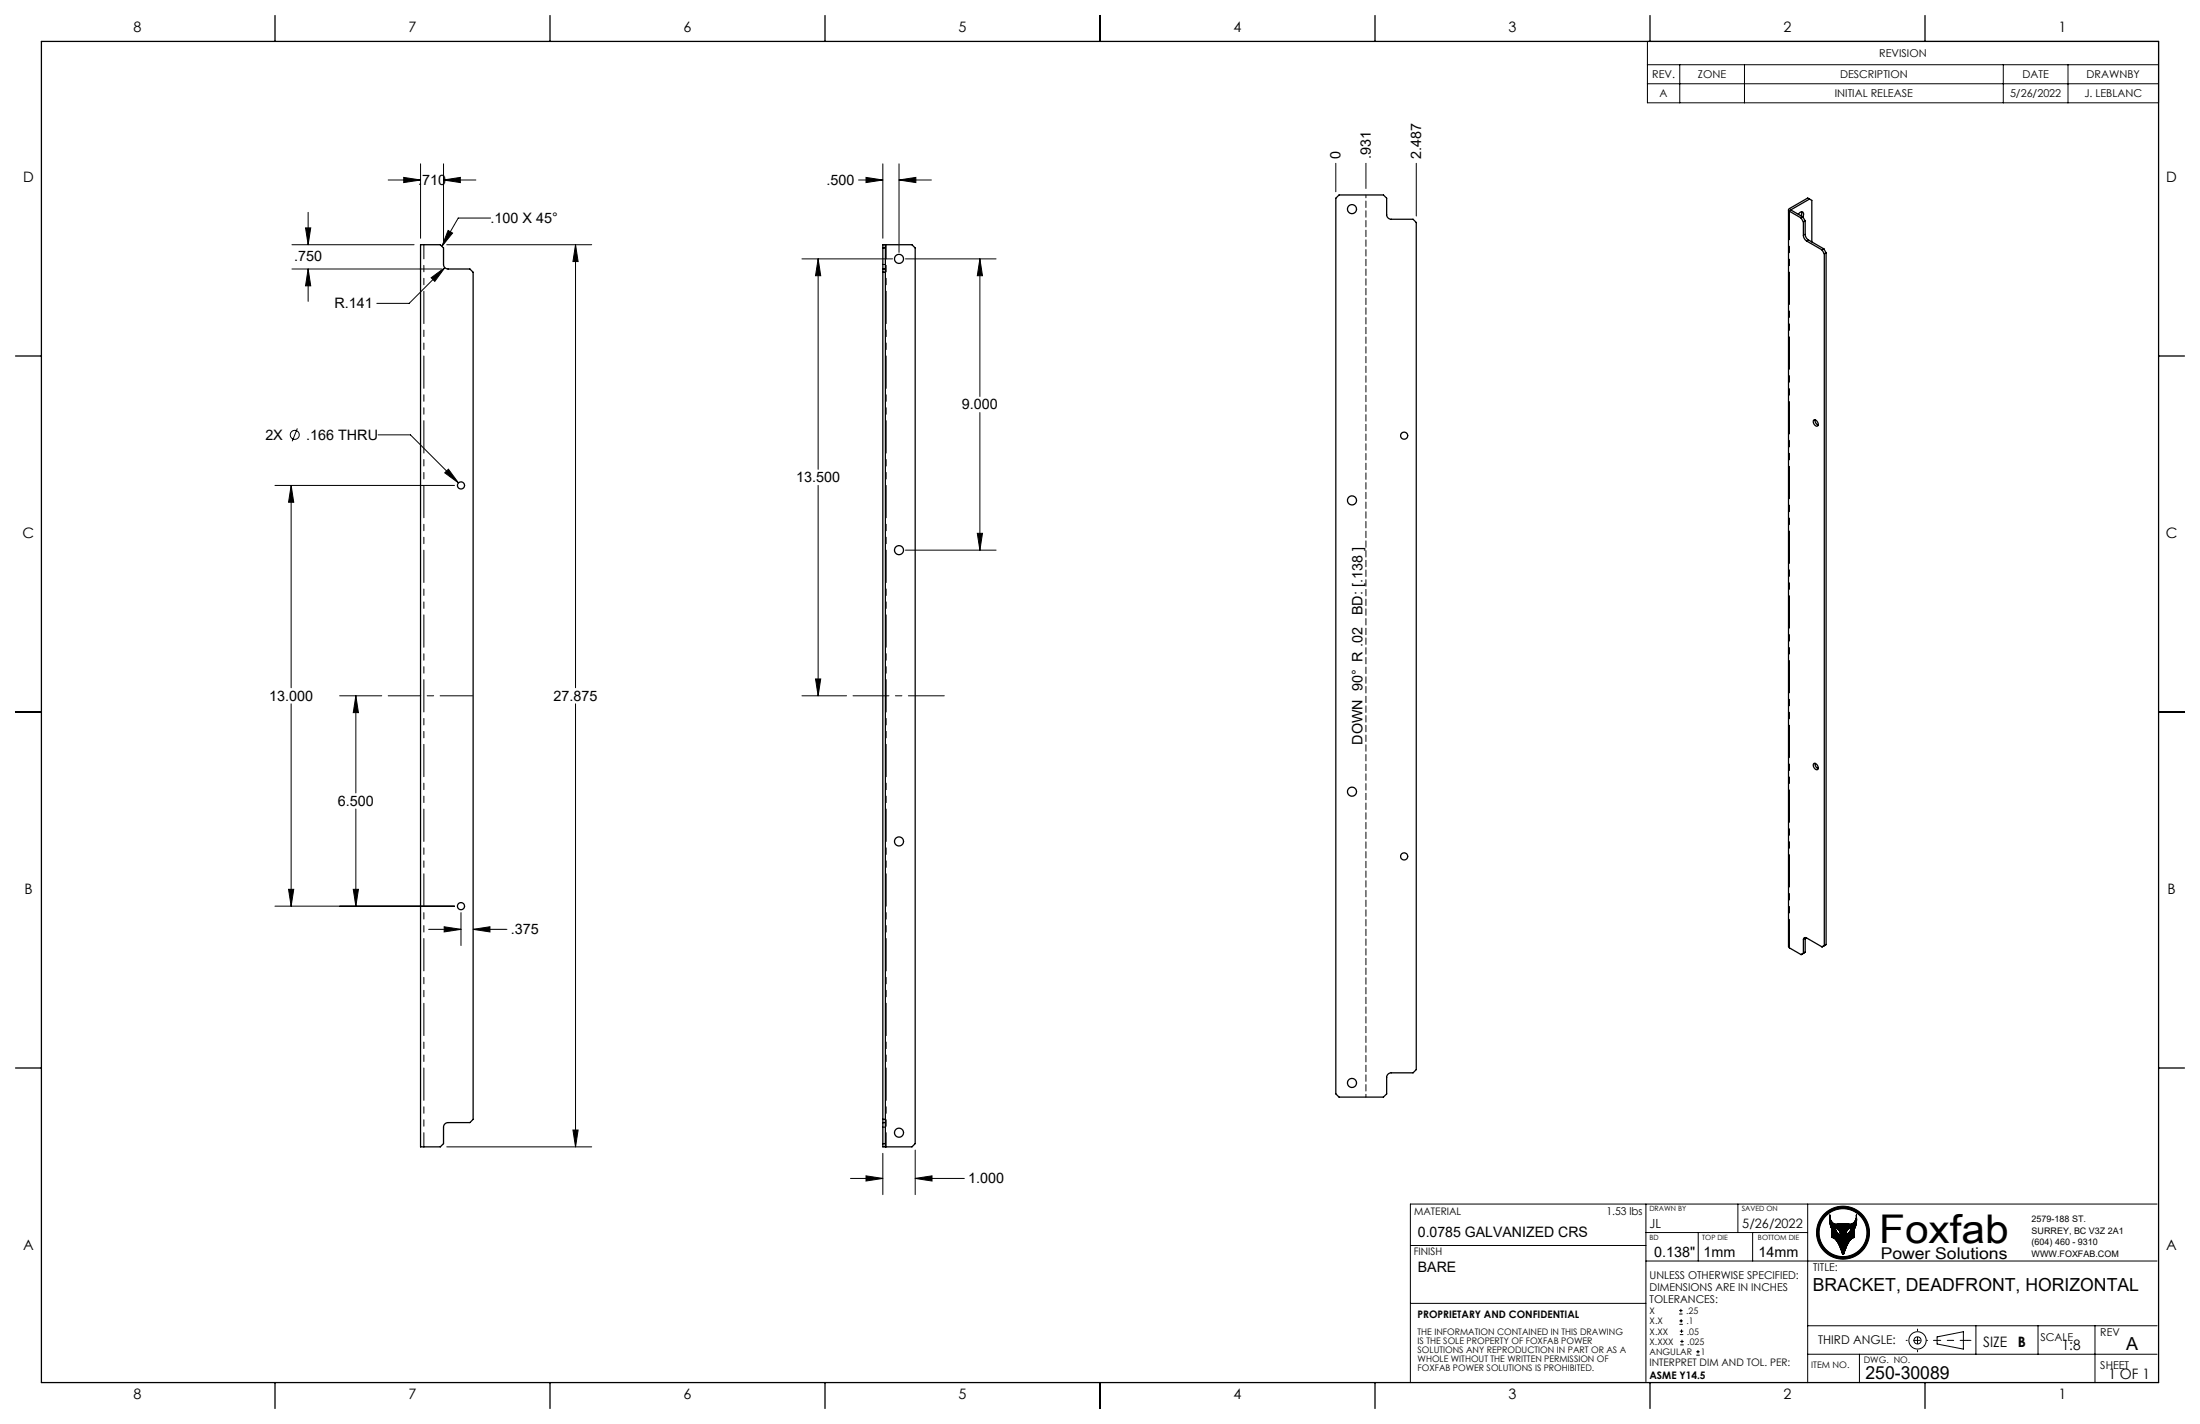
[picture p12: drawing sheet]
<svg xmlns="http://www.w3.org/2000/svg" width="432mm" height="279mm" viewBox="0 0 432 279" stroke-linecap="round" stroke-linejoin="round" font-family="sans-serif">
<g fill="none" stroke="#000" stroke-width=".2">
<path d="M323.3 8.1h100.4v12.1h-100.4zM323.3 12.7h100.4M323.3 16.4h100.4M329.7 12.7v7.5M342.4 12.7v7.5M393.2 12.7v7.5M405.9 12.7v7.5M76.2 35.3h6.3M79.2 34.8l3.3 .5-3.3 .5zM82.5 32.1v14.6M87.1 35.3l3.3-.5v1zM87.1 32.1v15.3"/>
<path d="M87.1 35.3h6.3M168.5 35.3h4.8M170 34.8l3.3 .5-3.3 .5zM173.3 32.1v14.6M176.5 35.3l3.3-.5v1zM176.5 35.3h6.3M176.5 32.1v17.4M262.2 32v5.6M268.1 32v5M278 32v10.4M57.3 48h24M57.3 52.8h29.4"/>
<path d="M60 44.7h1l-.5 3.3zM60.5 52.8l.5 3.3h-1zM60.5 41.7v6.3M60.5 52.8v6.3M84.6 54.5l2.7-2-2 2.7zM87.3 52.5l-7 7h-6.3M87.7 48h28.4M87.9 45.2l.9 .5-2.1 2.6zM96.3 42.8h-6.4l-3.2 5.5M113 48l.5 3.3h-1zM113 48v86.9M157.4 50.8h17.8"/>
<path d="M160.6 50.8l.5 3.3h-1zM160.6 50.8v41.3M177.7 50.8h17.8M192.3 50.8l.5 3.3h-1zM192.3 50.8v27M54 95.2h35.2M57.1 95.2l.6 3.3h-1.1zM57.1 95.2v39.7M58.4 84.1l-1.1 2.5M74.2 85.3h6.4l9.4 9.4M87.3 92.8l.7-.7 2 2.6zM160.6 95.2v41.3"/>
<path d="M192.3 80.9v27M177.7 107.9h17.8M191.8 104.6h1l-.5 3.3zM57.1 138.1v39.7M66.7 136.5h8.2M69.8 136.5l.6 3.3h-1.1zM69.8 136.5v19.1M113 138.1v86.9M157.4 136.5h8.8M160.1 133.2h1l-.5 3.3zM69.8 158.7v19.1M54 177.8h35.2"/>
<path d="M56.6 174.5h1.1l-.6 3.3zM69.3 174.5h1.1l-.6 3.3zM90.5 179.1v6.4M84.1 182.3h6.4M87.2 181.8l3.3 .5-3.3 .6zM92.9 182.3l3.3-.5v1.1zM92.9 182.3h6.6M87.7 225h28.4M112.5 221.7h1l-.5 3.3zM166.9 231.2h6.4M170 230.7l3.3 .5-3.3 .5zM173.3 226.3v8.1"/>
<path d="M179.6 231.2l3.3-.5v1zM179.6 225.7v8.7M179.6 231.2h9.7M323 236.2v34.9M341.1 236.2v5.6M354.8 236.2v35.1M359.2 238.4v1.7l.4 1.1v1.6l.5 .2a7.1 7.1 0 0 1 1.5 3l.2 .1M359.2 238.4h.1M359.2 238.4a1.51 1.51 0 0 0 .5 1.5 1.51 1.51 0 0 0 1.6 .2h.5M423.4 236.2h-146.6v35.1M276.8 244.4h46.2M276.8 255.7h46.2"/>
<path d="M323 247.4h100.4M323 241.8h31.8M329.6 257.8h.6M329.6 257.2h.6M329.6 259.8h.7M329.6 259.2h.7M329.9 256.8v.7M330 258.8v.7M333.3 241.8v5.6M344 241.8v5.6M360.3 240.9l.7 .6 .2 .8a1.44 1.44 0 0 1-.9-1.4zM361.8 240.1v6"/>
<path d="M361.8 240.1a3 3 0 0 0 1.9-.1 1.78 1.78 0 0 0 .7-1.6l-.1 1.7-.4 1.1v1.6l-.5 .2a7.1 7.1 0 0 0-1.5 3l-.1 .1M362.7 241.3l.6-.4a1.44 1.44 0 0 1-1 1.4l.1-.6zM329.7 261.9h.7M329.7 261.2h.7M329.8 263.9h.7M329.8 263.2h.7M330 260.9v.6M330.1 262.9v.6M332.9 265.9h.7M332.9 265.2h.7M333.3 264.9v.7M354.8 265.7h68.6"/>
<path d="M354.8 260.1h68.6M365 265.7v5.6M380.2 262.3l5.2-1v3.4l-5.2-1zM387.8 260.1v5.6M400 260.1v5.6M411.2 260.1v11.2"/>
<circle cx="57.9" cy="85.3" r=".88"/>
<circle cx="361.7" cy="241.9" r="5.2"/>
<circle cx="361.7" cy="241.9" r="4.7"/>
<circle cx="376.4" cy="263" r=".7"/>
<circle cx="376.4" cy="263" r="1.7"/>
</g>
<circle cx="361.7" cy="241.9" r="4.9" fill="none" stroke="#000" stroke-width=".5"/>
<path d="M386.2 263h-6.7" fill="none" stroke="#000" stroke-width=".2" stroke-dasharray="15.2 1.3 1.3 1.3" stroke-dashoffset="13.8"/>
<path d="M376.4 260.8v4.4" fill="none" stroke="#000" stroke-width=".2" stroke-dasharray="15.2 1.3 1.3 1.3" stroke-dashoffset="14.9"/>
<path d="M386.2 263h.6" fill="none" stroke="#000" stroke-width=".2" stroke-dasharray="15.2 1.3 1.3 1.3"/>
<path d="M378.3 263h-4.2" fill="none" stroke="#000" stroke-width=".2" stroke-dasharray="15.2 1.3 1.3 1.3" stroke-dashoffset="15"/>
<g fill="none" stroke="#000" stroke-width=".25">
<path d="M8.1 8.1h415.6v263.2h-415.6zM54 3v5.1M107.9 3v5.1M161.9 3v5.1M215.9 3v5.1M269.9 3v5.1M323.9 3v5.1M377.8 3v5.1M262.8 38.3h8.7l.7 .6v3.2a.89 .89 0 0 0 .9 .9h4.2l.7 .7v166.2l-.7 .6h-4.2a.89 .89 0 0 0-.9 .9v3.2l-.7 .7h-8.7l-.6-.7v-175.7zM355.2 39.1l-3.7 2.1 2.4 1.4M82.5 48h3.9l.7 .7v3.2a.89 .89 0 0 0 .8 .9h4.3l.7 .6v166.2l-.7 .7h-4.3a.89 .89 0 0 0-.8 .9v3.2l-.7 .6h-3.9zM173.3 52.8h.5"/>
<path d="M173.3 53.4h.5M173.3 52.8v167.5M173.3 48.7h.5M173.8 48h-.5v4.8M173.8 48v4.8M173.8 48h5.2l.6 .7v175.7l-.6 .6h-5.2M173.8 52.8v167.5M351 41.2v144.5l.2 .3 2.3 1.3M353 42l.1-.2a.49 .49 0 0 1 .9 0l-.2 .8M353.5 42.8l-2.3-1.3a.28 .28 0 0 1-.2-.3 .28 .28 0 0 1 .2-.3l3.6-2 .8 .4v8.2M353.5 42.8l.5 .7M353.6 41.6l-.1 .8"/>
<path d="M353.9 42.6l-.4 .2M353.9 42.6l.4 .7M354 43.5v2.7a1.39 1.39 0 0 0 .6 1.1l3 1.7M354.3 43.3v2.7a1.39 1.39 0 0 0 .6 1.1l3.1 1.7M354.3 43.3l-.3 .2M357.6 49l.5 .8M358 48.8l-.4 .2M358 48.8l.4 .8M358.1 49.8v135.7M358.4 49.6v135.7l-.8 .5M358.4 49.6l-.3 .2M3 69.8h5.1"/>
<path d="M423.7 69.8h5.1M356 82.4a.75 .75 0 0 1 .7 .4 .75 .75 0 0 1 0 .8 .83 .83 0 0 1-.7-1.2zM356.3 82.4l.1 .7 .5 .3M3 139.7h5.1M423.7 139.7h5.1M356 149.9a.75 .75 0 0 1 .7 .3 .75 .75 0 0 1 0 .8 .83 .83 0 0 1-.7-1.1zM356.3 149.8l.1 .7 .5 .3M353.9 187.1l-.4 .2M354.3 186.8l-.8 .5M354.4 184l-.1 2.8M354.5 184l-.2 .1M357.6 185.8l-3-1.8a.38 .38 0 0 0-.5 0 .38 .38 0 0 0-.1 .4v2.6l.3-.2"/>
<path d="M358 185.6l-.4 .2M3 209.5h5.1M173.3 219.6h.5M423.7 209.5h5.1M173.3 220.3v4.7h.5M173.3 220.3h.5M173.3 224.4h.5M173.8 220.3v4.7M54 271.3v5.1M107.9 271.3v5.1M161.9 271.3v5.1M215.9 271.3v5.1"/>
<path d="M269.9 271.3v5.1M323.9 271.3v5.1M377.8 271.3v5.1"/>
<circle cx="176.5" cy="50.8" r=".89"/>
<circle cx="265.4" cy="41" r=".89"/>
<circle cx="90.5" cy="95.2" r=".7"/>
<circle cx="265.4" cy="98.2" r=".89"/>
<circle cx="275.6" cy="85.5" r=".7"/>
<circle cx="176.5" cy="107.9" r=".89"/>
<circle cx="265.4" cy="155.3" r=".89"/>
<circle cx="90.5" cy="177.8" r=".7"/>
<circle cx="176.5" cy="165.1" r=".89"/>
<circle cx="275.6" cy="168" r=".7"/>
<circle cx="265.4" cy="212.5" r=".89"/>
<circle cx="176.5" cy="222.2" r=".89"/>
</g>
<path d="M362.7 241.3l.6-.4a1.44 1.44 0 0 1-1 1.4l.1-.6zM359.2 238.4v1.7l.4 1.1v1.6l.5 .2a7.1 7.1 0 0 1 1.5 3l.1 .1 .2-.1a6.5 6.5 0 0 1 1.6-3.1l.4-.1v-1.6l.4-1.1 .1-1.7a1.52 1.52 0 0 1-.6 1.5 1.52 1.52 0 0 1-1.6 .2h-.5a3 3 0 0 1-1.9-.1 1.78 1.78 0 0 1-.6-1.6zM360.3 240.9l.7 .6 .2 .8a1.44 1.44 0 0 1-.9-1.4zM357 241.9a4.7 4.7 0 0 0 9.4 0 4.7 4.7 0 0 0-9.4 0zM356.5 241.9a5.2 5.2 0 0 1 10.4 0 5.2 5.2 0 0 1-10.4 0z" fill-rule="evenodd" fill="#000"/>
<path d="M92.8 136.5h-16.6" fill="none" stroke="#000" stroke-width=".2" stroke-dasharray="15.2 1.3 1.3 1.3" stroke-dashoffset="8.9"/>
<path d="M167.4 136.5h17.9" fill="none" stroke="#000" stroke-width=".2" stroke-dasharray="15.2 1.3 1.3 1.3" stroke-dashoffset="8.2"/>
<path d="M268.1 215.3v-177" fill="none" stroke="#000" stroke-width=".2" stroke-dasharray="1.3 .6" stroke-dashoffset=".7"/>
<path d="M79.2 34.8l3.3 .5-3.3 .5zM87.1 35.3l3.3-.5v1zM60 44.7h1l-.5 3.3zM60.5 52.8l.5 3.3h-1zM87.9 45.2l.9 .5-2.1 2.6zM113 48l.5 3.3h-1zM112.5 221.7h1l-.5 3.3zM56.6 174.5h1.1l-.6 3.3zM57.1 95.2l.6 3.3h-1.1zM87.2 181.8l3.3 .5-3.3 .6zM92.9 182.3l3.3-.5v1.1zM69.8 136.5l.6 3.3h-1.1zM69.3 174.5h1.1l-.6 3.3zM87.3 92.8l2.7 1.9-2-2.6zM84.6 54.5l.7 .7 2-2.7zM192.3 50.8l.5 3.3h-1zM191.8 104.6h1l-.5 3.3zM170 34.8l3.3 .5-3.3 .5zM176.5 35.3l3.3-.5v1zM170 230.7l3.3 .5-3.3 .5zM179.6 231.2l3.3-.5v1zM160.6 50.8l.5 3.3h-1zM160.1 133.2h1l-.5 3.3z" fill="#000"/>
<path d="M351.2 41.5v144.5" fill="none" stroke="#000" stroke-width=".2" stroke-dasharray="6.3 1.3 1.3 1.3 1.3 1.3" stroke-dashoffset=".8"/>
<path d="M173.3 51.9h.5M351.2 40.9l.4 .2M351.6 41.3l-.4 .2M351.6 41.1v.2M354 46.2l.3-.2M354.9 47.1l-.3 .2M354.3 184.2l-.3 .2M173.8 221.2h-.5" fill="none" stroke="#000" stroke-width=".2" stroke-dasharray="6.3 1.3 1.3 1.3 1.3 1.3"/>
<path d="M83.2 48v177M173.9 48v177" fill="none" stroke="#000" stroke-width=".2" stroke-dasharray="6.3 1.3 1.3 1.3 1.3 1.3" stroke-dashoffset="3.6"/>
<text font-size="7.8" x="368.8" y="243.9">Foxfab</text>
<g font-size="3.5">
<text x="355.8" y="253.4">BRACKET, DEADFRONT, HORIZONTAL</text>
<text x="417.3" y="264.9">A</text>
<text x="366.1" y="270.6">250-30089</text>
</g>
<text font-size="3.2" x="369.1" y="247.1">Power Solutions</text>
<g font-size="2.8">
<text x="26.2" y="6.3">8</text>
<text x="80.2" y="6.3">7</text>
<text x="134.2" y="6.3">6</text>
<text x="188.1" y="6.3">5</text>
<text x="242.1" y="6.3">4</text>
<text x="296.1" y="6.3">3</text>
<text x="350.1" y="6.3">2</text>
<text x="404" y="6.3">1</text>
<text x="4.5" y="35.6">D</text>
<text x="263.1" y="31.3" transform="rotate(-90 263.1 31.3)">0</text>
<text x="269" y="31.3" transform="rotate(-90 269 31.3)">.931</text>
<text x="278.9" y="31.3" transform="rotate(-90 278.9 31.3)">2.487</text>
<text x="425.2" y="35.6">D</text>
<text x="82.1" y="36.3">.710</text>
<text x="162.2" y="36.3">.500</text>
<text x="96.3" y="43.7">.100 X 45°</text>
<text x="57.7" y="51.2">.750</text>
<text x="65.6" y="60.5">R.141</text>
<text x="188.8" y="80.3">9.000</text>
<text x="52.1" y="86.3">2X</text>
<text x="60.1" y="86.3">.166 THRU</text>
<text x="156.3" y="94.6">13.500</text>
<text x="4.4" y="105.5">C</text>
<text x="425.1" y="105.5">C</text>
<text x="267.5" y="120.7" transform="rotate(-90 267.5 120.7)">BD: [.138 ]</text>
<text x="52.8" y="137.5">13.000</text>
<text x="108.6" y="137.5">27.875</text>
<text x="267.5" y="146.1" transform="rotate(-90 267.5 146.1)">DOWN 90° R .02</text>
<text x="66.3" y="158.1">6.500</text>
<text x="4.8" y="175.3">B</text>
<text x="425.4" y="175.3">B</text>
<text x="100.3" y="183.3">.375</text>
<text x="190.1" y="232.2">1.000</text>
<text x="4.5" y="245.2">A</text>
<text x="278.3" y="242.8">0.0785 GALVANIZED CRS</text>
<text x="425.2" y="245.2">A</text>
<text x="278.3" y="249.6">BARE</text>
<text x="324.6" y="246.7">0.138&quot;</text>
<text x="334.4" y="246.7">1mm</text>
<text x="345.2" y="246.7">14mm</text>
<text x="389.2" y="264.3">SIZE</text>
<text x="396" y="264.3">B</text>
<text x="404.7" y="265">1:8</text>
<text x="26.2" y="274.5">8</text>
<text x="80.2" y="274.5">7</text>
<text x="134.2" y="274.5">6</text>
<text x="188.1" y="274.5">5</text>
<text x="242.1" y="274.5">4</text>
<text x="296.1" y="274.5">3</text>
<text x="350.1" y="274.5">2</text>
<text x="404" y="274.5">1</text>
<text x="413.8" y="270.6">1 OF 1</text>
</g>
<g font-size="2.5">
<text x="323.8" y="240.9">JL</text>
<text x="342" y="240.9">5/26/2022</text>
</g>
<text font-size="2.4" x="356.9" y="263.8">THIRD ANGLE:</text>
<g font-size="2.1">
<text x="368.8" y="11.2">REVISION</text>
<text x="324.3" y="15.4">REV.</text>
<text x="333.3" y="15.4">ZONE</text>
<text x="361.1" y="15.4">DESCRIPTION</text>
<text x="397" y="15.4">DATE</text>
<text x="409.5" y="15.4">DRAWNBY</text>
<text x="325.7" y="19.1">A</text>
<text x="360.1" y="19.1">INITIAL RELEASE</text>
<text x="394.5" y="19.1">5/26/2022</text>
<text x="409.1" y="19.1">J. LEBLANC</text>
<text x="315.3" y="238.3">1.53 lbs</text>
<text x="323.8" y="251">UNLESS OTHERWISE SPECIFIED:</text>
<text x="355.9" y="249.5">TITLE:</text>
<text x="323.8" y="253.4">DIMENSIONS ARE IN INCHES</text>
<text x="323.8" y="255.7">TOLERANCES:</text>
<text x="400.5" y="263.1">SCALE</text>
<text x="412.2" y="262.1">REV</text>
<text x="412.2" y="268.7">SHEET</text>
</g>
<g font-size="2">
<text x="277.6" y="238.3">MATERIAL</text>
<text x="277.5" y="246.3">FINISH</text>
<text x="278.2" y="258.5">PROPRIETARY AND CONFIDENTIAL</text>
<text x="323.7" y="268.1">INTERPRET DIM AND TOL. PER:</text>
<text x="323.7" y="270.6">ASME Y14.5</text>
</g>
<g font-size="1.8">
<text x="398.7" y="239.8">2579-188 ST.</text>
<text x="398.7" y="242.1">SURREY, BC V3Z 2A1</text>
<text x="398.7" y="244.3">(604) 460 - 9310</text>
<text x="398.7" y="246.6">WWW.FOXFAB.COM</text>
<text x="323.8" y="257.8">X</text>
<text x="331" y="257.8">.25</text>
<text x="278.2" y="261.9">THE INFORMATION CONTAINED IN THIS DRAWING</text>
<text x="278.2" y="263.6">IS THE SOLE PROPERTY OF FOXFAB POWER</text>
<text x="323.8" y="259.8">X.X</text>
<text x="323.8" y="263.9">X.XXX</text>
<text x="323.8" y="261.9">X.XX</text>
<text x="331" y="259.8">.1</text>
<text x="331.1" y="261.9">.05</text>
<text x="331.2" y="263.9">.025</text>
<text x="278.2" y="265.4">SOLUTIONS ANY REPRODUCTION IN PART OR AS A</text>
<text x="278.2" y="267.2">WHOLE WITHOUT THE WRITTEN PERMISSION OF</text>
<text x="278.2" y="268.9">FOXFAB POWER SOLUTIONS IS PROHIBITED.</text>
<text x="323.8" y="265.9">ANGULAR</text>
<text x="333.8" y="265.9">1</text>
<text x="355.5" y="268.4">ITEM NO.</text>
<text x="365.8" y="267.4">DWG. NO.</text>
</g>
<g font-size="1.4">
<text x="323.7" y="237.6">DRAWN BY</text>
<text x="341.8" y="237.6">SAVED ON</text>
<text x="323.8" y="243.4">BD</text>
<text x="334.1" y="243.4">TOP DIE</text>
<text x="345" y="243.4">BOTTOM DIE</text>
</g>
</svg>
